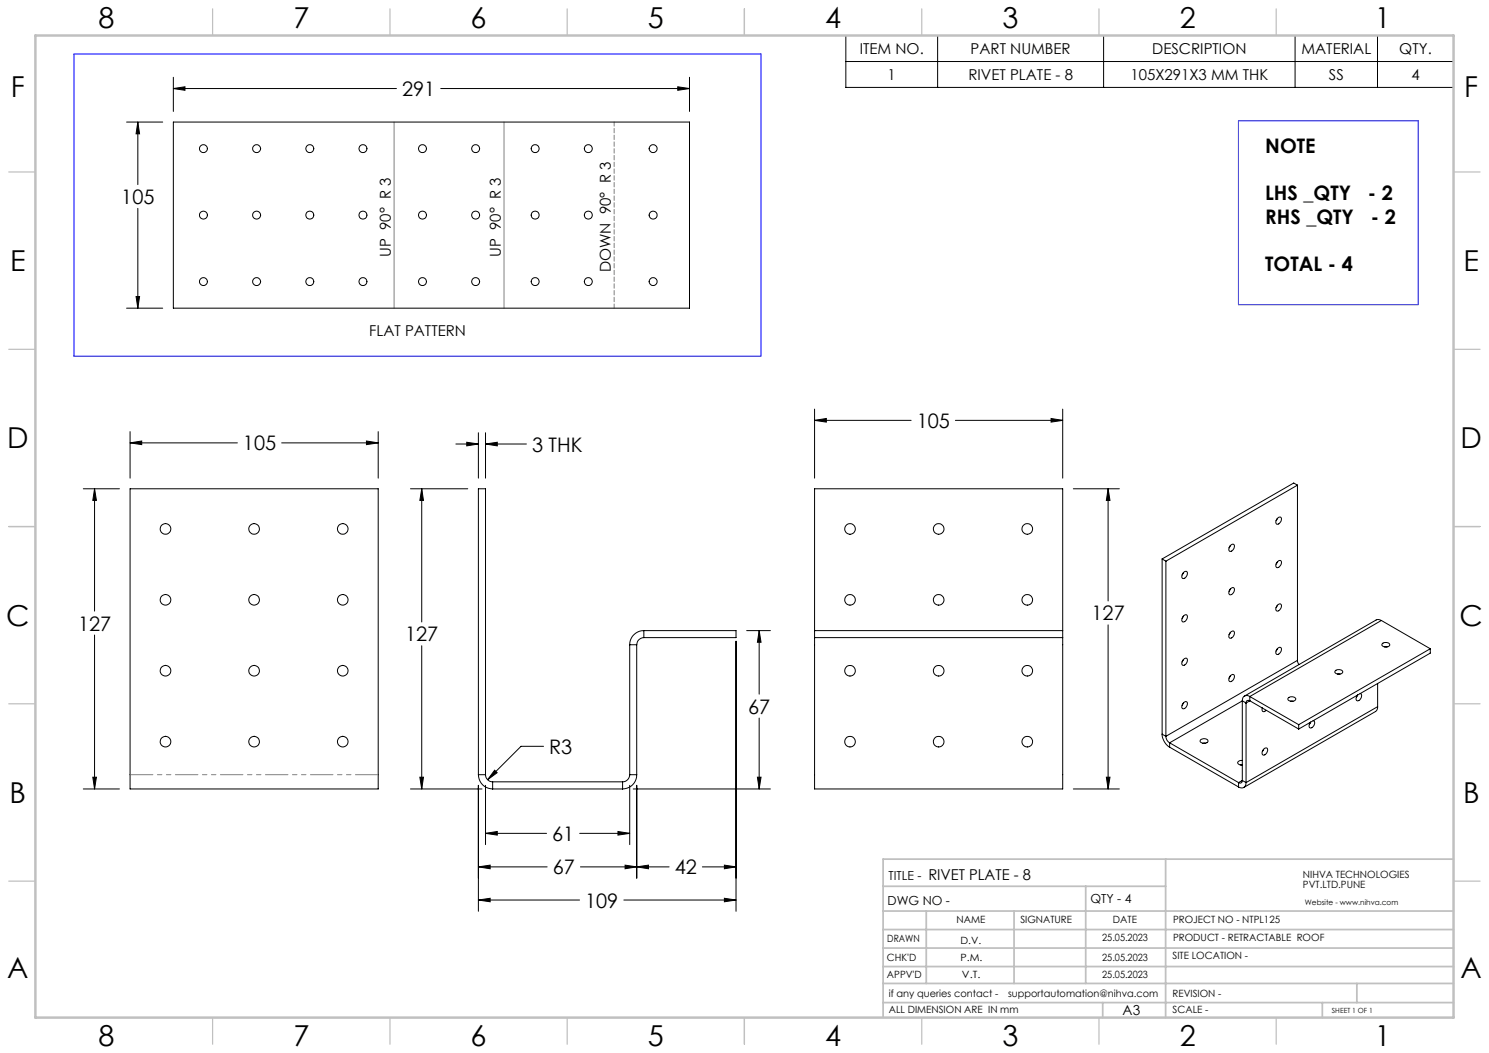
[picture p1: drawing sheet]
<svg xmlns="http://www.w3.org/2000/svg" width="420mm" height="297mm" viewBox="0 0 420 297" stroke-linecap="round" stroke-linejoin="round" font-family="sans-serif">
<g fill="none" stroke="#000" stroke-width=".28">
<path d="M238.6 10h171.4v14.7h-171.4zM238.6 17.4h171.4M264.5 10v14.7M311.3 10v14.7M365.3 10v14.7M388.5 10v14.7M35.7 34.4h10.2M38.9 34.4l.5 3.3h-1zM38.9 34.4v17.7M48.9 25l3.3-.5v1zM48.9 21.8v9.6M48.9 25h62.9"/>
<path d="M48.9 34.4h145.6v52.5h-145.6zM124.3 25h70.2M191.2 24.5l3.3 .5-3.3 .5zM194.5 21.8v9.6M38.9 58.8v28.1M35.7 86.9h10.2M38.4 83.6h1l-.5 3.3zM229.8 118.6l3.3-.6v1.1zM229.8 115.4v19.5M229.8 118.6h27.2M269.5 118.6h30.3M296.5 118l3.3 .6-3.3 .5z"/>
<path d="M299.8 115.4v19.5M23.5 137.9h10.2M26.7 137.9l.5 3.2h-1zM26.7 137.9v34.5M36.7 124.9l3.3-.5v1zM36.7 137.9h70v84.6h-70zM36.7 121.7v13.2M36.7 124.9h30.3M79.4 124.9h27.3M103.4 124.4l3.3 .5-3.3 .5zM106.7 121.7v13.2M115.8 137.9h16.1"/>
<path d="M119 137.9l.5 3.2h-1.1zM119 137.9v37.5M128.6 125.2h6.3M131.7 124.7l3.2 .5-3.2 .6zM134.9 122.1v12.8M136.9 125.2l3.4-.5v1.1zM136.9 122.1v12.8M136.9 125.2h11.6M302.8 137.9h12.9M312.6 137.9l.5 3.2h-1zM312.6 137.9v31.6M366 136.8l-37.1 21.5"/>
<path d="M366 136.8v49.5M366 136.8l-1.1-.6-37.1 21.5M327.8 157.7l1.1 .6M327.8 157.7v49.4M328.9 158.3v49.4M347.1 153.9l-.4 .6M347.1 153.8a.65 .65 0 0 1 1-.2 .65 .65 0 0 1 0 1 .86 .86 0 0 1-.5 .8 .86 .86 0 0 1-1-.2l.1-.7zM360.3 146.2l-.4 .7M360.3 158.5l-.4 .6M360.4 146.2a.65 .65 0 0 1 1-.2 .65 .65 0 0 1 0 1 .86 .86 0 0 1-.6 .7 .86 .86 0 0 1-.9-.1v-.7zM360.4 158.4a.65 .65 0 0 1 .9-.2 .65 .65 0 0 1 .1 1 .86 .86 0 0 1-.6 .8 .86 .86 0 0 1-.9-.2v-.7zM26.7 179.1v43.4"/>
<path d="M181.6 177.9a4 4 0 0 0-4 4M181.6 179.8a2.05 2.05 0 0 0-2 2.1M181.6 177.9h26v1.9h-26M181.6 177.9v1.9M210.6 177.9h6.7M214.1 177.9l.6 3.2h-1.1zM214.1 177.9v17.9M229.8 179.8v42.7h70v-42.7M229.8 177.9h70M229.8 179.8v-41.9h70v41.9M229.8 179.8h70M312.6 176.2v46.3"/>
<path d="M333.8 161.5l-.4 .7M333.8 173.8l-.4 .6M333.9 161.5a.58 .58 0 0 1 .8-.3 .58 .58 0 0 1 .2 .8 1.09 1.09 0 0 1-1.4 1.1l-.1-.9zM333.9 173.7a.59 .59 0 0 1 .8-.3 .59 .59 0 0 1 .2 .9 1.09 1.09 0 0 1-1.4 1l-.1-.9zM347.1 166.1l-.4 .7M347.1 178.4l-.4 .6M347.1 178.3a.65 .65 0 0 1 1-.2 .65 .65 0 0 1 0 1 .88 .88 0 0 1-.5 .8 .88 .88 0 0 1-1-.2l.1-.7zM347.1 166a.65 .65 0 0 1 1-.1 .65 .65 0 0 1 0 1 .86 .86 0 0 1-.5 .7 .86 .86 0 0 1-1-.1l.1-.7zM360.3 170.7l-.4 .7M360.4 170.7a.64 .64 0 0 1 .9-.2 .64 .64 0 0 1 .1 .9 .88 .88 0 0 1-.6 .8 .88 .88 0 0 1-.9-.1v-.7zM389.6 175l-.9-.3-.5 .2-37.2 21.4M389.6 175l13.8 8"/>
<path d="M389.6 175l-37.1 21.5M119 182.1v40.4M177.6 181.9v36.6M177.6 181.9h2M179.6 181.9v36.6M207.6 180.9v76.1M333.8 186l-.4 .7M333.8 198.3l-.4 .6M333.9 198.2a.63 .63 0 0 1 .9-.2 .63 .63 0 0 1 0 1 .88 .88 0 0 1-.5 .8 .88 .88 0 0 1-.9-.2v-.7zM333.9 186a.58 .58 0 0 1 .8-.3 .58 .58 0 0 1 .2 .8 1.09 1.09 0 0 1-1.4 1l-.1-.8zM347.1 190.6l-.4 .7M347.1 190.6a.64 .64 0 0 1 1-.2 .64 .64 0 0 1 0 .9 .88 .88 0 0 1-.5 .8 .88 .88 0 0 1-1-.1l.1-.7z"/>
<path d="M350.4 197.7l1.1 .6M350.4 197.7v22.4M350.4 197.7l-20.5 11.8M351.5 198.3v22.4M352.5 196.5a1.29 1.29 0 0 0-1.4-.2 1.29 1.29 0 0 0-.7 1.4M352.5 197.7a.65 .65 0 0 0-.7-.1 .65 .65 0 0 0-.3 .7M352.5 196.5l13.8 7.9M352.5 197.7l13.8 7.9M352.5 196.5v1.2M352.5 197.7l-1 .6M356.1 199.7a.63 .63 0 0 0 .1 1 .63 .63 0 0 0 .9-.4M356.1 199.7h.1"/>
<path d="M360.3 182.9l-.4 .7M360.4 182.9a.64 .64 0 0 1 .9-.2 .64 .64 0 0 1 .1 1 .88 .88 0 0 1-.6 .8 .88 .88 0 0 1-.9-.2v-.7zM363.4 196.8a1.29 1.29 0 0 1 2.1 .5 1.33 1.33 0 0 1-2.2-.2zM364 197.8h.7M366 186.3l.4 1.1M366 186.3l-37.1 21.4M376.7 189.2a1.29 1.29 0 0 1 2 .4 1.33 1.33 0 0 1-2.2-.1zM377.3 190.1h.7M383.6 195.6a1.13 1.13 0 0 1 .3 1.4 1.13 1.13 0 0 1-1.3 .6l-.1-.6 .4-1-.3 .7M388.6 199.3l-.2 1-.4 .4-37.2 21.4M388.6 199.3l-37.1 21.4M388.6 192.8v6.5"/>
<path d="M389.9 181.5a1.3 1.3 0 0 1 2.1 .5 1.32 1.32 0 0 1-2.2-.2zM390.5 182.5h.8M403.4 183l-37.1 21.4M403.4 183v1.2l-37.1 21.4M26.2 219.2h1l-.5 3.3zM118.4 219.2h1.1l-.5 3.3zM134.9 218.5a4 4 0 0 0 4.1 4M134.9 218.5v-80.6h2v80.6M134.9 218.5h2M136.9 218.5a2.05 2.05 0 0 0 2.1 2M139.5 217.2l.7 .7-2.7 2zM153.3 210.5h-6.3l-9.5 9.4"/>
<path d="M177.6 218.5a2.05 2.05 0 0 1-2 2M177.6 218.5h2M179.6 218.5a4 4 0 0 1-4 4M213.6 219.2h1.1l-.6 3.3zM214.1 202.5v20M312.1 219.2h1l-.5 3.3zM327.8 207.1a4.6 4.6 0 0 0 2.1 3.6M327.8 207.1l1.1 .6M328.9 207.7a2.11 2.11 0 0 0 1 1.8M329.9 210.7l19.5 11.3M329.9 209.5v1.2M329.9 209.5l19.5 11.2"/>
<path d="M338.7 208.6a1.34 1.34 0 0 1 2 .4 1.24 1.24 0 0 1-1.1 .7 1.24 1.24 0 0 1-1.1-.8zM339.3 209.6h.7M350.4 214.5a.78 .78 0 0 0-.9 .1 .78 .78 0 0 0-.2 .9l1.1 .3M350.4 215.7l-.6 .1M356.4 211.3l-.3 .7M356.5 211.3a.63 .63 0 0 1 .9-.2 .63 .63 0 0 1 0 1 .84 .84 0 0 1-.5 .7 .84 .84 0 0 1-.9-.1l.1-.7zM366.3 204.4v1.2M370.4 203.3a1.18 1.18 0 0 1 .3 1.3 1.18 1.18 0 0 1-1.1 .7 .99 .99 0 0 1 .1-1.6l-.4 .6M23.5 222.5h10.2M115.8 222.5h20.2M134.9 221.5v35.5M136.9 235.1l3.4-.6v1z"/>
<path d="M136.9 221.5v16.7M136.9 235.1h17.3M139 222.5h36.6M139 220.5v2M139 220.5h36.6M163.5 235.1h14.1M174.3 234.5l3.3 .6-3.3 .4zM175.6 220.5v2M177.6 221.5v16.7M178.6 222.5h38.7M179.6 221.5v26.2M302.8 222.5h12.9"/>
<path d="M349.4 220.7v1.3M350.4 220.1a.65 .65 0 0 1-.3 .7 .65 .65 0 0 1-.7-.1M350.4 220.1l1.1 .6M350.4 220.1l-1 .6M351.5 220.7a1.3 1.3 0 0 1-.6 1.4 1.3 1.3 0 0 1-1.5-.1M134.9 244.5l3.4-.5v1zM134.9 253.9l3.4-.5v.9zM134.9 244.5h19.4M134.9 253.9h28.6M163.7 244.5h25M176 253.9h31.6M176.3 244l3.3 .5-3.3 .5z"/>
<path d="M179.6 244.5l3.3-.5v1zM198.1 244.5h9.5M204.3 253.4l3.3 .5-3.3 .4zM204.3 244l3.3 .5-3.3 .5z"/>
<circle cx="57.4" cy="41.9" r="1.12"/>
<circle cx="72.4" cy="41.9" r="1.13"/>
<circle cx="87.4" cy="41.9" r="1.13"/>
<circle cx="102.4" cy="41.9" r="1.13"/>
<circle cx="119.2" cy="41.9" r="1.13"/>
<circle cx="134.2" cy="41.9" r="1.13"/>
<circle cx="151" cy="41.9" r="1.13"/>
<circle cx="165.9" cy="41.9" r="1.13"/>
<circle cx="184.2" cy="41.9" r="1.13"/>
<circle cx="57.4" cy="60.7" r="1.12"/>
<circle cx="57.4" cy="79.4" r="1.12"/>
<circle cx="72.4" cy="60.7" r="1.13"/>
<circle cx="72.4" cy="79.4" r="1.13"/>
<circle cx="87.4" cy="60.7" r="1.13"/>
<circle cx="87.4" cy="79.4" r="1.13"/>
<circle cx="102.4" cy="60.7" r="1.13"/>
<circle cx="102.4" cy="79.4" r="1.13"/>
<circle cx="119.2" cy="60.7" r="1.13"/>
<circle cx="119.2" cy="79.4" r="1.13"/>
<circle cx="134.2" cy="60.7" r="1.13"/>
<circle cx="134.2" cy="79.4" r="1.13"/>
<circle cx="151" cy="79.4" r="1.13"/>
<circle cx="151" cy="60.7" r="1.13"/>
<circle cx="165.9" cy="79.4" r="1.13"/>
<circle cx="165.9" cy="60.7" r="1.13"/>
<circle cx="184.2" cy="79.4" r="1.13"/>
<circle cx="184.2" cy="60.7" r="1.13"/>
<circle cx="46.7" cy="149.2" r="1.5"/>
<circle cx="71.7" cy="149.2" r="1.51"/>
<circle cx="96.7" cy="149.2" r="1.5"/>
<circle cx="239.8" cy="149.2" r="1.5"/>
<circle cx="264.8" cy="149.2" r="1.51"/>
<circle cx="289.8" cy="149.2" r="1.5"/>
<circle cx="46.7" cy="169.2" r="1.5"/>
<circle cx="71.7" cy="169.2" r="1.51"/>
<circle cx="96.7" cy="169.2" r="1.5"/>
<circle cx="239.8" cy="169.2" r="1.49"/>
<circle cx="264.8" cy="169.2" r="1.5"/>
<circle cx="289.8" cy="169.2" r="1.49"/>
<circle cx="46.7" cy="189.2" r="1.5"/>
<circle cx="71.7" cy="189.2" r="1.51"/>
<circle cx="96.7" cy="189.2" r="1.5"/>
<circle cx="239.8" cy="189.2" r="1.49"/>
<circle cx="264.8" cy="189.2" r="1.5"/>
<circle cx="289.8" cy="189.2" r="1.49"/>
<circle cx="46.7" cy="209.2" r="1.5"/>
<circle cx="71.7" cy="209.2" r="1.51"/>
<circle cx="96.7" cy="209.2" r="1.5"/>
<circle cx="239.8" cy="209.2" r="1.49"/>
<circle cx="264.8" cy="209.2" r="1.5"/>
<circle cx="289.8" cy="209.2" r="1.49"/>
</g>
<path d="M111.2 34.4v52.5M142.2 34.4v52.5" fill="none" stroke="#808080" stroke-width=".28"/>
<path d="M173.2 86.9v-52.5" fill="none" stroke="#808080" stroke-width=".28" stroke-dasharray="1.3 .6" stroke-dashoffset=".1"/>
<g fill="none" stroke="#c0c0c0" stroke-width=".35">
<path d="M60 2.5v7.5M110 2.5v7.5M160 2.5v7.5M210 2.5v7.5M260 2.5v7.5M310 2.5v7.5M360 2.5v7.5M2.5 48.5h7.5M410 48.5h7.5M2.5 98.5h7.5M410 98.5h7.5M2.5 148.5h7.5"/>
<path d="M410 148.5h7.5M2.5 198.5h7.5M410 198.5h7.5M2.5 248.5h7.5M410 248.5h7.5M60 287v7.5M110 287v7.5M160 287v7.5M210 287v7.5M260 287v7.5M310 287v7.5M360 287v7.5"/>
</g>
<g fill="none" stroke="#c0c0c0" stroke-width=".5">
<path d="M249.1 257h160.9M249.1 250h79.7M261.3 257v20.4M286 257v20.4M306.2 250v27.4M328.8 242.3v44.7M410 242.3h-160.9v44.7M249.1 272.6h160.9M249.1 267.4h160.9M249.1 262.2h160.9M249.1 277.4h160.9M382.7 277.4v5.4"/>
<path d="M249.1 282.8h160.9M311 282.8v4.2M373 282.8v4.2"/>
</g>
<path d="M10 10h400v277h-400z" fill="none" stroke="#c0c0c0" stroke-width=".7"/>
<path d="M20.8 15.2h193.8v85.3h-193.8zM349.3 34.1h50.8v51.8h-50.8z" fill="none" stroke="#00f" stroke-width=".28"/>
<path d="M139.5 217.2l-2 2.7 2.7-2zM131.7 124.7l3.2 .5-3.2 .6zM136.9 125.2l3.4-.5v1.1zM174.3 234.5l3.3 .6-3.3 .4zM136.9 235.1l3.4-.6v1zM134.9 244.5l3.4-.5v1zM176.3 244l3.3 .5-3.3 .5zM214.1 177.9l.6 3.2h-1.1zM213.6 219.2h1.1l-.6 3.3zM134.9 253.9l3.4-.5v.9zM204.3 253.4l3.3 .5-3.3 .4zM179.6 244.5l3.3-.5v1zM204.3 244l3.3 .5-3.3 .5zM118.4 219.2h1.1l-.5 3.3zM119 137.9l.5 3.2h-1.1zM229.8 118.6l3.3-.6v1.1zM296.5 118l3.3 .6-3.3 .5zM312.1 219.2h1l-.5 3.3zM312.6 137.9l.5 3.2h-1zM36.7 124.9l3.3-.5v1zM103.4 124.4l3.3 .5-3.3 .5zM26.7 137.9l.5 3.2h-1zM26.2 219.2h1l-.5 3.3zM191.2 24.5l3.3 .5-3.3 .5zM48.9 25l3.3-.5v1zM38.4 83.6h1l-.5 3.3zM38.9 34.4l.5 3.3h-1z" fill="#000"/>
<path d="M106.7 218.5h-70" fill="none" stroke="#808080" stroke-width=".28" stroke-dasharray="6.3 1.3 1.3 1.3 1.3 1.3" stroke-dashoffset="-.1"/>
<g font-size="8.1">
<text x="27.8" y="8">8</text>
<text x="82.8" y="8">7</text>
<text x="132.8" y="8">6</text>
<text x="182.8" y="8">5</text>
<text x="232.8" y="8">4</text>
<text x="282.8" y="8">3</text>
<text x="332.8" y="8">2</text>
<text x="387.8" y="8">1</text>
<text x="3" y="27.2">F</text>
<text x="413" y="27.2">F</text>
<text x="2.8" y="76.5">E</text>
<text x="412.8" y="76.5">E</text>
<text x="2" y="126.5">D</text>
<text x="412" y="126.5">D</text>
<text x="1.7" y="176.5">C</text>
<text x="411.7" y="176.5">C</text>
<text x="2.7" y="226.5">B</text>
<text x="412.7" y="226.5">B</text>
<text x="2" y="275.7">A</text>
<text x="412" y="275.7">A</text>
<text x="27.8" y="295">8</text>
<text x="82.8" y="295">7</text>
<text x="132.8" y="295">6</text>
<text x="182.8" y="295">5</text>
<text x="232.8" y="295">4</text>
<text x="282.8" y="295">3</text>
<text x="332.8" y="295">2</text>
<text x="387.8" y="295">1</text>
</g>
<g font-size="5.6">
<text x="113.4" y="27.1">291</text>
<text x="356.9" y="43.2">NOTE</text>
<text x="34.2" y="57.5">105</text>
<text x="356.9" y="56.4">LHS _QTY</text>
<text x="385.9" y="56.4">- 2</text>
<text x="356.9" y="63.1">RHS _QTY</text>
<text x="386.6" y="63.1">- 2</text>
<text x="356.9" y="76.4">TOTAL - 4</text>
<text x="258.6" y="120.7">105</text>
<text x="68.5" y="127">105</text>
<text x="150.1" y="127.4">3 THK</text>
<text x="22" y="177.8">127</text>
<text x="307.9" y="175">127</text>
<text x="114.3" y="180.9">127</text>
<text x="211" y="201.3">67</text>
<text x="154.9" y="212.6">R3</text>
<text x="155.7" y="237.2">61</text>
<text x="155.9" y="246.6">67</text>
<text x="190.3" y="246.6">42</text>
<text x="165" y="256">109</text>
</g>
<g font-size="4.2">
<text x="242.5" y="15.2">ITEM NO.</text>
<text x="273.8" y="15.2">PART NUMBER</text>
<text x="325" y="15.2">DESCRIPTION</text>
<text x="367.1" y="15.2">MATERIAL</text>
<text x="394.7" y="15.2">QTY.</text>
<text x="250.4" y="22.5">1</text>
<text x="273.2" y="22.5">RIVET PLATE - 8</text>
<text x="318.9" y="22.5">105X291X3 MM THK</text>
<text x="374.8" y="22.5">SS</text>
<text x="398.1" y="22.5">4</text>
<text x="110.3" y="72.5" transform="rotate(-90 110.3 72.5)">UP 90° R 3</text>
<text x="141.3" y="72.5" transform="rotate(-90 141.3 72.5)">UP 90° R 3</text>
<text x="172.3" y="76.8" transform="rotate(-90 172.3 76.8)">DOWN 90° R 3</text>
<text x="104.1" y="94.9">FLAT PATTERN</text>
<text x="261.9" y="248.1">RIVET PLATE - 8</text>
</g>
<text font-size="3.9" x="316.7" y="286.4">A3</text>
<g font-size="3.5">
<text x="250.7" y="248.1">TITLE -</text>
<text x="250.4" y="255.1">DWG NO -</text>
<text x="307.6" y="254.8">QTY - 4</text>
</g>
<g font-size="2.8">
<text x="367.5" y="247.7">NIHVA TECHNOLOGIES</text>
<text x="367.5" y="250.5">PVT.LTD.PUNE</text>
<text x="269.8" y="260.4">NAME</text>
<text x="287.8" y="260.4">SIGNATURE</text>
<text x="313.9" y="260.5">DATE</text>
<text x="330.9" y="260.5">PROJECT NO - NTPL125</text>
<text x="250.3" y="265.7">DRAWN</text>
<text x="270.9" y="266.1">D.V.</text>
<text x="310.9" y="265.5">25.05.2023</text>
<text x="330.9" y="265.5">PRODUCT - RETRACTABLE ROOF</text>
<text x="250.2" y="271.1">CHK'D</text>
<text x="250.2" y="275.8">APPV'D</text>
<text x="270.9" y="271.1">P.M.</text>
<text x="271.3" y="275.8">V.T.</text>
<text x="310.9" y="271.1">25.05.2023</text>
<text x="310.9" y="275.8">25.05.2023</text>
<text x="330.7" y="270.6">SITE LOCATION -</text>
<text x="250.7" y="281.1">if any queries contact -</text>
<text x="284.3" y="281.1">supportautomation@nihva.com</text>
<text x="330.7" y="281.1">REVISION -</text>
<text x="250.7" y="285.6">ALL DIMENSION ARE IN mm</text>
<text x="330.7" y="285.6">SCALE -</text>
</g>
<text font-size="2.1" x="368.1" y="255.1">Website - www.nihva.com</text>
<text font-size="2" x="375.7" y="285.6">SHEET 1 OF 1</text>
</svg>
